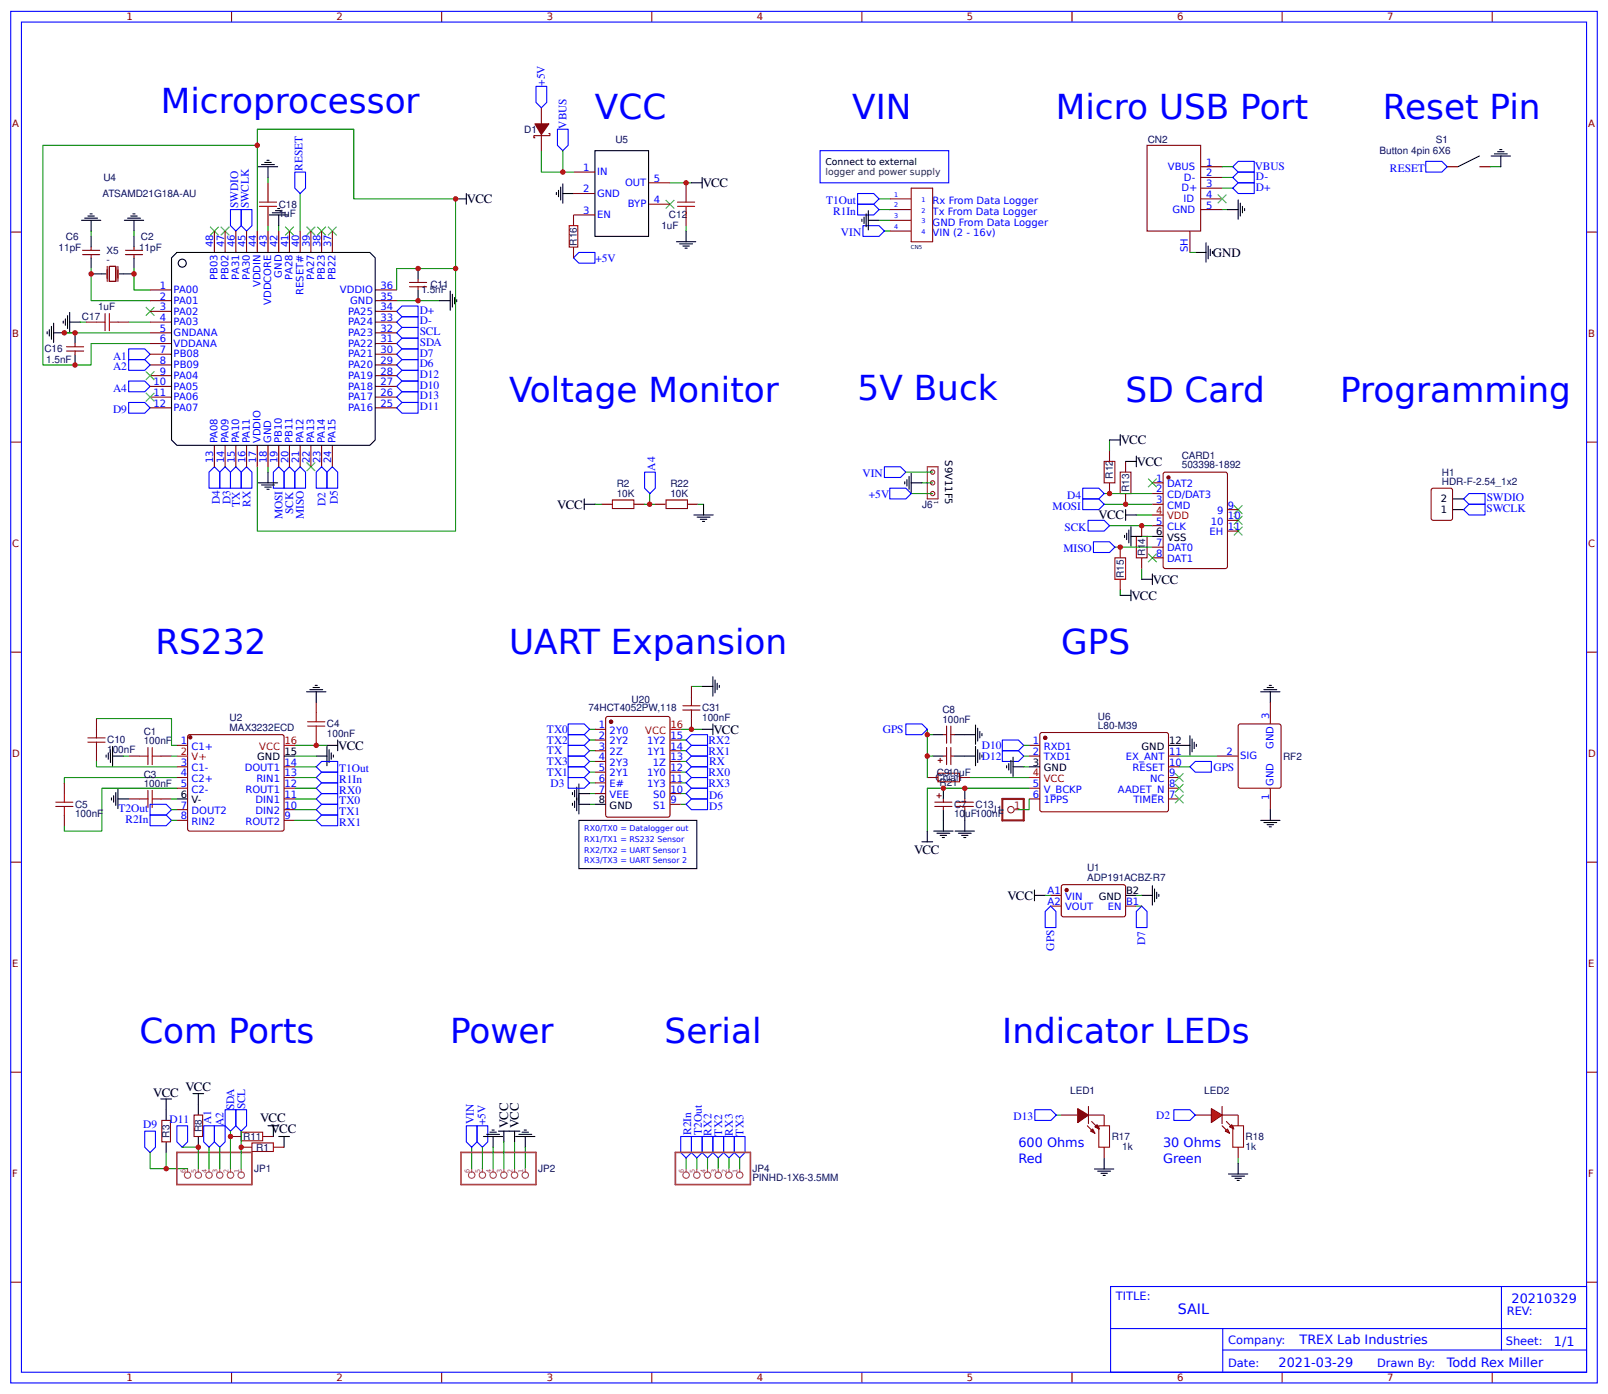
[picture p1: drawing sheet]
<svg xmlns="http://www.w3.org/2000/svg" width="397mm" height="344mm" viewBox="0 0 397 344" stroke-linecap="round" stroke-linejoin="round" font-family="sans-serif">
<g fill="none" stroke="#080" stroke-width=".26">
<path d="M63.5 35.9h-52.9v54.2h11.9v-5.3h14.5M138.9 37.2v5.3M22.5 57v1.4M33.1 57v1.4M63.5 57v-25.1h23.8v17.2h25.1v82h-48.9v-15.8M66.1 43.8v1.3M66.1 55.7v1.3M68.8 55.7v1.3M74.1 47.8v9.2M165.4 45.1h5.3M169.3 55.7v1.3M217 51.8h2.6"/>
<path d="M217 49.1h2.6M217 54.4h2.6M218.3 57h1.3M19.8 79.5h1.4M22.5 66.3v7.9h14.5M31.7 79.5h5.3M33.1 66.3v5.3h3.9M97.9 74.2h10.6M112.4 66.3h-14.5v5.3M15.9 82.2h21.1M66.1 115.3v1.3M223.6 116.6h6.6"/>
<path d="M273.8 108.6v2.7M224.9 121.9h5.3M272.5 121.9h11.9M272.5 124.5h11.9M273.8 129.8h10.6M275.2 135.1h9.2M280.5 127.2h3.9M281.8 132.5h2.6M276.5 145.7v1.3M281.8 140.4v2.6M23.8 177.4h18.5v6.6h1.4M170.7 169.5h2.6"/>
<path d="M23.8 188v1.3h19.9M30.4 186.7h1.3M42.3 186.7h1.4M42.3 197.3h1.4M42.3 199.9h1.4M43.7 192h-27.8v1.3M43.7 194.6h-18.6v10.6h-9.2v-1.3M72.8 186.7h5.3M72.8 184h7.9M72.8 192h5.3M72.8 189.3h5.3M72.8 197.3h5.3"/>
<path d="M72.8 194.6h5.3M72.8 199.9h5.3M145.5 196h1.3M145.5 198.6h1.3M145.5 193.3h1.3M145.5 182.7h1.3M145.5 180.1h1.3M145.5 188h1.3M145.5 185.4h1.3M145.5 190.7h1.3M168 196h1.3M168 198.6h1.3"/>
<path d="M168 193.3h1.3M168 182.7h1.3M168 180.1h5.3M168 188h1.3M168 185.4h1.3M168 190.7h1.3M42.3 202.6h1.4M72.8 202.6h5.3M260.6 275.3h1.3M37 284.6v4h9.3M41 284.6v4M127 281.9v6.7"/>
<path d="M129.6 283.3v5.3"/>
</g>
<g fill="none" stroke="#8d2323" stroke-width=".26">
<path d="M228.9 115.3h2.6v7.9h-2.6z"/>
<circle cx="230.2" cy="116.6" r=".53"/>
<circle cx="230.2" cy="119.2" r=".53"/>
<circle cx="230.2" cy="121.9" r=".53"/>
</g>
<path d="M227.5 119.2h2.7" fill="none" stroke="#060" stroke-width=".26"/>
<g fill="none" stroke="#000" stroke-width=".26">
<path d="M65.9 39.6h.5M146.8 37.2h13.3v21.2h-13.3zM20.1 54.4h4.8M20.9 53.9h3.2M21.7 53.3h1.6M22.2 52.8h.6M22.5 54.4v2.6M22.5 58.4v2.6M30.7 54.4h4.8M31.5 53.9h3.2M32.3 53.3h1.6M32.8 52.8h.5"/>
<path d="M33.1 54.4v2.6M33.1 58.4v2.6M63.8 41.2h4.7M64.6 40.6h3.1M65.4 40.1h1.5M66.1 41.2v2.6M66.4 53.1h4.8M67.2 52.5h3.2M68 52h1.6M68.5 51.5h.6M68.8 53.1v2.6M112.4 49.1h2.7"/>
<path d="M115.1 47.8v2.6M137.3 47.5v.5M137.8 47v1.6M138.4 46.2v3.2M138.9 47.8h2.7M138.9 45.4v4.8M167 59.7h4.7M169.3 57v2.7M170.7 45.1h2.6M173.3 43.8v2.7M212.7 54.1v.6M213.3 53.6v1.6"/>
<path d="M213.8 52.8v3.2M214.3 54.4h2.7M214.3 52v4.8M13.2 79.8v4.8M15.6 79.3v.5M16.1 78.7v1.6M16.7 77.9v3.2M17.2 79.5h2.6M17.2 77.2v4.7M22.5 63.7v2.6M22.5 67.6h3.7M29.4 67.6h3.7"/>
<path d="M33.1 63.7v2.6M43.7 62.3h47.6l1.3 1.4v44.9l-1.3 1.4h-47.6l-1.4-1.4v-44.9zM103.2 66.3v2.7M103.2 71.6v2.6M108.5 74.2h2.6M111.1 71.9v4.7M111.7 72.7v3.1M112.2 73.4v1.6M112.7 74v.5M167.7 60.2h3.2M168.5 60.7h1.6M169.1 61.3h.5"/>
<path d="M11.6 81.9v.5M12.2 81.4v1.6M12.7 80.6v3.2M13.2 82.2h2.7M18.5 82.2v2.6M18.5 87.5v2.6M63.8 119.2h4.7M64.6 119.8h3.1M66.1 116.6v2.6M223.3 119v.5M223.8 118.4v1.6M224.4 117.6v3.2"/>
<path d="M224.9 119.2h2.6M224.9 116.8v4.8M65.4 120.3h1.5M65.9 120.8h.5M277.5 132.2v.5M278.1 131.7v1.5M278.6 130.9v3.1M279.1 132.5h2.7M279.1 130.1v4.7M284.4 132.5h2.7M75.7 170.8h4.7M76.5 170.3h3.1"/>
<path d="M77.3 169.8h1.5M77.8 169.2h.5M78.1 170.8v2.7M173.3 169.5h2.6M175.9 167.1v4.8M176.5 167.9v3.2M177 168.7v1.6M177.5 169.2v.6M26.2 186.4v.6M26.7 185.9v1.6M27.3 185.1v3.2M27.5 197v.5"/>
<path d="M27.8 186.7h2.6M27.8 184.3v4.8M28 196.5v1.6M28.6 195.7v3.2M29.1 197.3h2.6M29.1 194.9v4.8M43.7 197.3h2.6M70.1 186.7h2.7M78.1 186.7h2.6M80.7 184.3v4.8M81.2 185.1v3.2M81.8 185.9v1.6"/>
<path d="M82.3 186.4v.6M141.3 195.7v.5M141.3 198.3v.6M141.8 195.2v1.5M141.8 197.8v1.6M142.3 194.4v5.8M142.9 196h2.6M142.9 193.6v7.4M142.9 198.6h2.6M146.8 198.6h2.7M142.9 202.6h29.1v11.9h-29.1zM128.9 279.6h1.5"/>
<path d="M129.4 279h.5M127.3 280.6h4.7M128.1 280.1h3.1M129.6 280.6v2.7"/>
<circle cx="45" cy="65" r=".99"/>
</g>
<g fill="none" stroke="#800" stroke-width=".26">
<path d="M57.1 2.8v2.7M109 2.8v2.7M160.9 2.8v2.7M212.7 2.8v2.7M264.6 2.8v2.7M316.4 2.8v2.7M368.3 2.8v2.7M2.6 57.3h2.7M52.9 57v5.3M55.6 57v5.3M58.2 57v5.3M60.9 57v5.3"/>
<path d="M63.5 57v5.3M66.1 45.1v2.7M66.1 53.1v2.6M66.1 57v5.3M68.8 57v5.3M71.4 57v5.3M74.1 57v5.3M76.7 57v5.3M79.4 57v5.3M82 57v5.3M141.6 42.5h5.2M141.6 47.8h5.2"/>
<path d="M146.8 53.1h-5.2v2.6M160.1 50.4h5.3M160.1 45.1h5.3M169.3 45.1v2.7M169.3 53.1v2.6M219.6 49.1h5.2M219.6 51.8h5.2M219.6 54.4h5.2M219.6 57h5.2M224.9 46.5h5.3v13.2h-5.3zM391.6 57.3h2.6M20.4 61.8h4.2"/>
<path d="M20.4 62.9h4.2M21.2 79.5h2.6M22.5 61v.8M22.5 62.9v.8M26.5 65.8v3.7M27 65.8h1.6v3.7h-1.6zM29.1 65.8v3.7M29.1 79.5h2.6M31 61.8h4.2M31 62.9h4.2M33.1 61v.8M33.1 62.9v.8"/>
<path d="M37 79.5h5.3M37 76.9h5.3M37 74.2h5.3M37 71.6h5.3M92.6 79.5h5.3M92.6 76.9h5.3M92.6 74.2h5.3M92.6 71.6h5.3M101.1 70.8h4.2M101.1 69.7h4.2M103.2 69v.7M103.2 70.8v.8"/>
<path d="M141.6 61v2.7M16.4 86.7h4.2M16.4 85.6h4.2M18.5 84.8v.8M18.5 86.7v.8M37 98.1h5.3M37 95.4h5.3M37 92.8h5.3M37 90.1h5.3M37 87.5h5.3M37 84.8h5.3M37 82.2h5.3"/>
<path d="M92.6 98.1h5.3M92.6 95.4h5.3M92.6 92.8h5.3M92.6 90.1h5.3M92.6 87.5h5.3M92.6 84.8h5.3M92.6 82.2h5.3M2.6 109.2h2.7M37 100.7h5.3M52.9 110v5.3M55.6 110v5.3M58.2 110v5.3"/>
<path d="M60.9 110v5.3M63.5 110v5.3M66.1 110v5.3M68.8 110v5.3M71.4 110v5.3M74.1 110v5.3M76.7 110v5.3M79.4 110v5.3M82 110v5.3M92.6 100.7h5.3M273.8 111.3v2.6M273.8 119.2v2.7"/>
<path d="M277.8 113.9v2.7M284.4 119.2h2.7M287.1 116.8l.5-.2h14.8l.5 .2v23.1l-.2 .4-15.1 .1-.5-.3zM391.6 109.2h2.6M276.5 135.1v2.6M277.8 121.9v2.6M281.8 129.8v2.7M281.8 137.7v2.7M284.4 121.9h2.7M284.4 124.5h2.7M284.4 129.8h2.7M284.4 135.1h2.7"/>
<path d="M284.4 137.7h2.7M302.9 125.8h2.7M302.9 128.5h2.7M302.9 131.1h2.7M276.5 143v2.7M2.6 161h2.7M23.8 177.4v2.7M78.1 173.5v2.6M149.8 177l15-.1 .5 .3 .1 24-.3 .5-15.1 .1-.4-.3-.1-24.1zM170.7 169.5v2.6M170.7 177.4v2.7M391.6 161h2.6"/>
<path d="M15.9 193.3v2.7M23.8 185.4v2.6M31.7 197.3h2.7M31.7 186.7h2.7M39.7 197.3h2.6M39.7 186.7h2.6M43.7 184h2.6M43.7 189.3h2.6M43.7 192h2.6M43.7 194.6h2.6M43.7 199.9h2.6M46.6 181.5l23-.1 .4 .3 .1 23-.2 .4-23.1 .1-.4-.3-.1-23z"/>
<path d="M70.1 197.3h2.7M70.1 189.3h2.7M70.1 192h2.7M70.1 194.6h2.7M70.1 199.9h2.7M78.1 181.4v2.6M146.8 180.1h2.7M146.8 182.7h2.7M146.8 185.4h2.7M146.8 188h2.7M146.8 190.7h2.7M146.8 193.3h2.7"/>
<path d="M146.8 196h2.7M165.4 182.7h2.6M165.4 185.4h2.6M165.4 188h2.6M165.4 190.7h2.6M165.4 193.3h2.6M165.4 196h2.6M165.4 198.6h2.6M2.6 212.9h2.7M15.9 201.2v2.7M43.7 202.6h2.6M70.1 202.6h2.7"/>
<path d="M391.6 212.9h2.6M2.6 264.7h2.7M272.5 275.3v2.7M305.6 275.3v2.7M391.6 264.7h2.6M272.5 283.3v2.6M305.6 283.3v2.6M2.6 316.6h2.7M391.6 316.6h2.6M57.1 338.8v2.7M109 338.8v2.7M160.9 338.8v2.7"/>
<path d="M212.7 338.8v2.7M264.6 338.8v2.7M316.4 338.8v2.7M368.3 338.8v2.7"/>
</g>
<g fill="none" stroke="#00f" stroke-width=".26">
<path d="M2.6 2.8h391.6v338.7h-391.6zM5.3 5.5h386.3v333.3h-386.3zM137.6 31.9h2.6v4l-1.3 1.3-1.3-1.3zM202.4 37.2h31.8v7.9h-31.8zM56.9 51.8h2.6v3.9l-1.3 1.3-1.3-1.3zM59.5 51.8h2.7v3.9l-1.3 1.3-1.4-1.3zM72.8 42.5h2.6v4l-1.3 1.3-1.3-1.3zM211.7 50.4h3.9l1.4 1.4-1.4 1.3h-3.9zM211.7 47.8h3.9l1.4 1.3-1.4 1.3h-3.9zM213 55.7h4l1.3 1.3-1.3 1.4h-4zM97.9 76.9l1.3-1.3h4v2.6h-4zM97.9 79.5l1.3-1.3h4v2.7h-4z"/>
<path d="M142.9 62.3h3.9v2.7h-3.9l-1.3-1.3zM31.7 88.8h4l1.3 1.3-1.3 1.3h-4zM31.7 86.1h4l1.3 1.4-1.3 1.3h-4zM31.7 99.4h4l1.3 1.3-1.3 1.3h-4zM31.7 94.1h4l1.3 1.3-1.3 1.3h-4zM97.9 98.1l1.3-1.4h4v2.7h-4zM97.9 82.2l1.3-1.3h4v2.6h-4zM97.9 84.8l1.3-1.3h4v2.6h-4zM97.9 90.1l1.3-1.3h4v2.6h-4zM97.9 92.8l1.3-1.4h4v2.7h-4zM99.2 86.1h4v2.7h-4l-1.3-1.3zM99.2 94.1h4v2.6h-4l-1.3-1.3z"/>
<path d="M52.9 115.3l1.3 1.3v3.9h-2.6v-3.9zM55.6 115.3l1.3 1.3v3.9h-2.7v-3.9zM58.2 115.3l1.3 1.3v3.9h-2.6v-3.9zM60.9 115.3l1.3 1.3v3.9h-2.7v-3.9zM68.8 115.3l1.3 1.3v3.9h-2.6v-3.9zM71.4 115.3l1.4 1.3v3.9h-2.7v-3.9zM74.1 115.3l1.3 1.3v3.9h-2.6v-3.9zM82 115.3l1.3 1.3v3.9h-2.6v-3.9zM97.9 100.7l1.3-1.3h4v2.6h-4zM218.3 115.3h3.9l1.4 1.3-1.4 1.3h-3.9zM219.6 120.5h4l1.3 1.4-1.3 1.3h-4zM267.2 123.2h4l1.3 1.3-1.3 1.3h-4z"/>
<path d="M267.2 120.5h4l1.3 1.4-1.3 1.3h-4zM268.6 128.5h3.9l1.3 1.3-1.3 1.3h-3.9zM269.9 133.8h3.9l1.4 1.3-1.4 1.3h-3.9zM140.2 178.8h4l1.3 1.3-1.3 1.3h-4zM37 198.6h4l1.3 1.3-1.3 1.3h-4zM79.4 190.7h3.9v2.6h-3.9l-1.3-1.3zM79.4 188h3.9v2.7h-3.9l-1.3-1.4zM79.4 193.3h3.9v2.7h-3.9l-1.3-1.4zM79.4 196h3.9v2.6h-3.9l-1.3-1.3zM79.4 198.6h3.9v2.6h-3.9l-1.3-1.3zM140.2 184h4l1.3 1.4-1.3 1.3h-4zM140.2 186.7h4l1.3 1.3-1.3 1.3h-4z"/>
<path d="M140.2 181.4h4l1.3 1.3-1.3 1.3h-4zM140.2 189.3h4l1.3 1.4-1.3 1.3h-4zM170.7 186.7h3.9v2.6h-3.9l-1.4-1.3zM170.7 192h3.9v2.6h-3.9l-1.4-1.3zM170.7 181.4h3.9v2.6h-3.9l-1.4-1.3zM170.7 189.3h3.9v2.7h-3.9l-1.4-1.3zM170.7 184h3.9v2.7h-3.9l-1.4-1.3zM37 201.2h4l1.3 1.4-1.3 1.3h-4zM79.4 201.2h3.9v2.7h-3.9l-1.3-1.3zM35.7 279.3h2.7v4l-1.4 1.3-1.3-1.3zM274.1 317.7h117.5v21.1h-117.5zM370.6 317.7v15.6"/>
<path d="M274.1 328h117.4M301.8 333.3h89.7M301.8 328v10.6"/>
</g>
<g fill="none" stroke="#a00000" stroke-width=".26">
<path d="M64 51h4.3M64 49.9h4.3M66.1 47.8v2.1M66.1 51v2.1M140.5 55.7h2.1v5.3h-2.1zM167.2 51h4.2M167.2 49.9h4.2M169.3 47.8v2.1M169.3 51v2.1M23.8 79.5h2.1M25.9 77.4v4.3M27 77.4v4.3"/>
<path d="M27 79.5h2.1M272.5 113.9h2.7v5.3h-2.7zM276.5 116.6h2.6v5.3h-2.6zM275.2 137.7h2.6v5.3h-2.6zM280.5 132.5h2.6v5.2h-2.6zM75.9 179.3h4.3M75.9 178.2h4.3M78.1 176.1v2.1M78.1 179.3v2.1M168.5 174.3h4.3M168.5 175.3h4.3M170.7 172.1v2.2"/>
<path d="M170.7 175.3v2.1M13.8 199.1h4.2M13.8 198.1h4.2M15.9 196v2.1M15.9 199.1v2.1M21.7 183.3h4.2M21.7 182.2h4.2M23.8 180.1v2.1M23.8 183.3v2.1M34.4 197.3h2.1M34.4 186.7h2.1M36.5 184.6v4.2"/>
<path d="M36.5 195.2v4.2M37.6 184.6v4.2M37.6 195.2v4.2M37.6 197.3h2.1M37.6 186.7h2.1M271.2 278h2.6v5.3h-2.6zM304.3 278h2.6v5.3h-2.6z"/>
</g>
<g fill="#000" stroke="#3c3" stroke-width=".26">
<path d="M51.9 56l2.1 2.1zM54 56l-2.1 2.1z"/>
<path d="M54.5 56l2.1 2.1zM56.6 56l-2.1 2.1z"/>
<path d="M70.4 56l2.1 2.1zM72.5 56l-2.1 2.1z"/>
<path d="M75.7 56l2.1 2.1zM77.8 56l-2.1 2.1z"/>
<path d="M78.3 56l2.1 2.1zM80.4 56l-2.1 2.1z"/>
<path d="M81 56l2.1 2.1zM81 58.1l2.1-2.1z"/>
<path d="M164.3 49.4l2.1 2.1zM164.3 51.5l2.1-2.1z"/>
<path d="M36 75.8l2.1 2.1zM38.1 75.8l-2.1 2.1z"/>
<path d="M75.7 114.2l2.1 2.1zM77.8 114.2l-2.1 2.1z"/>
<path d="M283.4 118.2l2.1 2.1zM285.5 118.2l-2.1 2.1z"/>
<path d="M283.4 136.7l2.1 2.1zM285.5 136.7l-2.1 2.1z"/>
<path d="M304.5 130.1l2.2 2.1zM306.7 130.1l-2.2 2.1z"/>
<path d="M304.5 127.4l2.2 2.1zM306.7 127.4l-2.2 2.1z"/>
<path d="M304.5 124.8l2.2 2.1zM306.7 124.8l-2.2 2.1z"/>
</g>
<g fill="#800" stroke="#800" stroke-width=".26">
<circle cx="47" cy="182.1" r=".4"/>
<circle cx="150.8" cy="178.2" r=".4"/>
<circle cx="288.4" cy="117.9" r=".4"/>
</g>
<path d="M284.4 127.2h2.7M43.7 186.7h2.6M70.1 184h2.7M165.4 180.1h2.6" fill="none" stroke="#f00" stroke-width=".26"/>
<path d="M299 273.7l2.6 1.6-2.6 1.9z" fill="#f00" stroke="#800" stroke-width=".26"/>
<path d="M301.6 273.2v4.2" fill="none" stroke="#800" stroke-width=".26"/>
<g fill="#800" stroke="#800" stroke-width=".26">
<path d="M301.6 278l1.1 1z"/>
<path d="M302.7 276.9l1 1.1z"/>
</g>
<g fill="#f00" stroke="#800" stroke-width=".26">
<path d="M302.4 279.3l.5-.5 .6 1z"/>
<path d="M303.5 278.2l.5-.5 .5 1.1z"/>
</g>
<g fill="none" stroke="#800" stroke-width=".26">
<path d="M133.6 26.6v4M133.6 33.2v4M135.5 33h.2v.5h-3.9v.5h.2M283.1 35.9h13.2v21.1h-13.2zM293.7 57v5.3M296.3 51.8h5.3M296.3 41.2h5.3M296.3 43.8h5.3M296.3 46.5h5.3M296.3 49.1h5.3M357.2 41.2h2.6M365.1 41.2h2.7"/>
<path d="M148.4 124.5h2.7M156.4 124.5h2.6M161.7 124.5h2.6M169.6 124.5h2.6M353.3 120.8l.4-.3h4.3l.4 .3 .1 7.2-.3 .4-4.5 .1-.4-.3zM233.6 179.3v4.2M234.7 179.3v4.2M305.7 179l.4-.2h9.5l.5 .2 .1 15.1-.3 .5h-9.8l-.4-.2zM313.5 173.5v5.3M228.9 192h2.6M230.7 198.1h4.2M230.7 199.1h4.2"/>
<path d="M231.2 196.5h1.1M231.5 187.7h1.1M231.8 196v1M232 187.2v1.1M232.8 186.7h.8M232.8 181.4h.8M232.8 197.3v.8M232.8 199.1v.8M233.6 184.6v4.2M234.7 186.7h.8M234.7 184.6v4.2M234.7 181.4h.8"/>
<path d="M236 198.1h4.2M236 199.1h4.2M236.8 192h2.6M238.1 197.3v.8M238.1 199.1v.8M254 184h2.6M254 186.7h2.6M254 194.6h2.6M254 197.3h2.6M256.9 180.9h31.2l.3 .5-.1 18.8-.4 .2h-31l-.3-.5v-18.5zM288.4 186.7h2.6M288.4 194.6h2.6"/>
<path d="M288.4 197.3h2.6M288.4 192h2.6M288.4 189.3h2.6M300.3 186.7h5.3M313.5 194.6v5.3M262.2 218.5h15.4l.2 .5-.1 7.1-.4 .3-15.1-.1-.3-.5v-6.8zM259.3 221.1h2.6M259.3 223.7h2.6M277.8 223.7h2.7M40 276.6h2.1v5.3h-2.1zM47.9 275.3h2.1v5.3h-2.1zM261.9 275.3h4"/>
<path d="M268.4 278l1.8 1.8M268.6 275.3h3.9M268.6 273.2v4.2M269.4 276.9l1.9 1.9M295 275.3h4M301.6 275.3h4M56.9 280.6h2.6M59.5 283.3h2.7M64.8 280.6h2.7M67.5 283.3h2.6"/>
</g>
<g fill="none" stroke="#080" stroke-width=".26">
<path d="M133.6 37.2v5.3h8M301.6 51.8h1.3M301.6 43.8h2.7M301.6 46.5h2.7M301.6 41.2h2.7M367.8 41.2h2.6M293.7 62.3h1.3M146.8 124.5h1.6M159 124.5h2.7M160.3 121.9v2.6M172.2 124.5h1.4M228.9 180.1v1.3h1.3"/>
<path d="M228.9 181.4v5.3M230.2 186.7h-1.3v5.3M239.4 192h14.6M252.7 186.7h1.3M252.7 184h1.3M252.7 189.3h1.3M254 197.3v2.6h-2.6M254 194.6h-25.1v10.6M291 186.7h9.3M291 189.3h2.7M258 221.1h1.3M280.5 223.7h1.3"/>
<path d="M280.5 221.1h1.3M56.9 279.3v9.3M59.5 279.3v9.3M45 283.3h3.9v5.3M51.6 283.3v5.3M54.2 283.3v5.3M116.4 283.3v5.3M119.1 283.3v5.3M121.7 283.3v5.3M124.4 281.9v6.7M169.3 285.9v2.7M172 285.9v2.7"/>
<path d="M174.6 285.9v2.7M177.3 285.9v2.7M179.9 285.9v2.7M182.6 285.9v2.7M305.6 285.9v1.3"/>
</g>
<g fill="none" stroke="#000" stroke-width=".26">
<path d="M365.1 38.5l-5.3 2.7M368 38.5h4.8M368.8 38h3.2M369.6 37.5h1.6M370.2 36.9h.5M370.4 38.5v2.7M297.7 60v4.7M302.9 51.8h2.7M305.6 49.4v4.7M306.1 50.2v3.1M306.7 51v1.5M307.2 51.5v.5"/>
<path d="M295 62.3h2.7M298.2 60.7v3.2M298.7 61.5v1.6M299.2 62.1v.5M273.8 108.6h2.7M276.5 107.3v2.7M277.8 113.9h2.7M280.5 112.6v2.7M144.2 124.5h2.6M144.2 123.2v2.6M171.3 127.2h4.7M172.1 127.7h3.1"/>
<path d="M172.9 128.2h1.5M173.4 128.7h.5M173.6 124.5v2.7M277.8 127.2h2.7M277.8 125.8v2.7M358.5 125.8h2.7M358.5 123.2h2.7M276.5 147h2.6M279.1 145.7v2.6M281.8 143h2.6M284.4 141.7v2.7M175.9 178.8v2.6"/>
<path d="M240.8 179v4.8M241.3 179.8v3.2M311.1 170.8h4.8M311.9 170.3h3.2M312.7 169.8h1.6M313.3 169.2h.5M313.5 170.8v2.7M80.7 184h2.6M83.3 182.7v2.7M173.3 180.1h2.6M230.2 186.7h2.6M230.2 181.4h2.6"/>
<path d="M232.8 194.6v2.7M232.8 199.9v5.3M235.5 186.7h5.3M235.5 181.4h5.3M238.1 194.6v2.7M238.1 199.9v5.3M240.8 184.3v4.8M241.3 185.1v3.2M241.8 180.6v1.6M241.8 185.9v1.6M242.4 181.1v.6M242.4 186.4v.6"/>
<path d="M248.4 189.1v.5M249 188.5v1.6M249.5 187.7v3.2M250 189.3h2.7M250 187v4.7M254 189.3h2.6M288.4 184h5.3M293.7 181.7v4.7M294.2 182.5v3.1M294.7 183.3v1.5M295.3 183.8v.5M313.5 199.9v2.7"/>
<path d="M227.5 207.9h2.7M228.9 205.2v2.7M230.5 205.2h4.7M231.2 205.7h3.2M232 206.3h1.6M232.6 206.8h.5M235.7 205.2h4.8M236.5 205.7h3.2M237.3 206.3h1.6M237.9 206.8h.5M255.3 219.8v2.6M284.4 218.7v4.8"/>
<path d="M285 219.5v3.2M311.1 202.6h4.8M311.9 203.1h3.2M312.7 203.6h1.6M313.3 204.2h.5M255.3 221.1h2.7M277.8 221.1h2.7M281.8 221.1h2.6M285.5 220.3v1.6M286 220.8v.6M39.7 271.4h2.6M41 271.4v5.2"/>
<path d="M47.6 270h2.7M48.9 270v5.3M66.1 278h2.7M67.5 278v2.6M120.9 279.6h1.6M121.4 279h.6M123 279.3h5.3M124.4 279.3v2.6M127 279.3v2.6M41 281.9v2.7M48.9 280.6v2.7M68.8 280.6h2.6"/>
<path d="M70.1 280.6v2.7M119.3 280.6h4.8M120.1 280.1h3.2M121.7 280.6v2.7M270.1 288.6h4.8M270.9 289.2h3.2M271.7 289.7h1.6M272.3 290.2h.5M272.5 286v2.6M303.2 289.9h4.8M304 290.4h3.2M304.8 290.9h1.6"/>
<path d="M305.3 291.5h.6M305.6 287.2v2.7"/>
</g>
<g fill="none" stroke="#00f" stroke-width=".26">
<path d="M132.3 21.3h2.6v4l-1.3 1.3-1.3-1.3zM351.9 39.8h4l1.3 1.4-1.3 1.3h-4zM304.3 43.8l1.3-1.3h4v2.6h-4zM304.3 41.2l1.3-1.4h4v2.7h-4zM305.6 45.1h4v2.7h-4l-1.3-1.3zM78.1 116.6l1.3-1.3 1.3 1.3v3.9h-2.6zM159.1 116.6h2.6v3.9l-1.3 1.4-1.3-1.4zM361.2 123.2l1.4-1.3h3.9v2.6h-3.9zM362.6 124.5h3.9v2.7h-3.9l-1.4-1.4zM223.6 178.8h3.9l1.4 1.3-1.4 1.3h-3.9zM140.2 192h4l1.3 1.3-1.3 1.3h-4zM170.7 194.6h3.9v2.7h-3.9l-1.4-1.3z"/>
<path d="M170.7 197.3h3.9v2.6h-3.9l-1.4-1.3zM247.4 182.7h4l1.3 1.3-1.3 1.4h-4zM247.4 185.4h4l1.3 1.3-1.3 1.3h-4zM295 188h4v2.7h-4l-1.3-1.4zM259.3 223.7l1.3 1.4v3.9h-2.6v-3.9zM280.5 225.1l1.3-1.4 1.3 1.4v3.9h-2.6zM43.7 278h2.6v3.9l-1.3 1.4-1.3-1.4zM50.3 278h2.6v3.9l-1.3 1.4-1.3-1.4zM52.9 278h2.7v3.9l-1.4 1.4-1.3-1.4zM55.6 274h2.6v4l-1.3 1.3-1.3-1.3zM58.2 274h2.7v4l-1.4 1.3-1.3-1.3zM115.1 278h2.6v3.9l-1.3 1.4-1.3-1.4z"/>
<path d="M117.7 278h2.7v3.9l-1.3 1.4-1.4-1.4zM255.4 274h4l1.3 1.3-1.3 1.3h-4zM289.7 274h4l1.3 1.3-1.3 1.3h-4zM168 280.6h2.7v4l-1.4 1.3-1.3-1.3zM170.7 280.6h2.6v4l-1.3 1.3-1.3-1.3zM173.3 280.6h2.6v4l-1.3 1.3-1.3-1.3zM175.9 280.6h2.7v4l-1.3 1.3-1.4-1.3zM178.6 280.6h2.6v4l-1.3 1.3-1.3-1.3zM181.2 280.6h2.7v4l-1.3 1.3-1.4-1.3z"/>
</g>
<g fill="#800" stroke="#800" stroke-width=".26">
<path d="M270.2 278.2l.6-.5 .5 1.1z"/>
<path d="M269.2 279.3l.5-.5 .5 1z"/>
<path d="M266 273.7l2.6 1.6-2.6 1.9z"/>
<path d="M132 30.6h3.5l-1.9 2.6z"/>
<circle cx="258" cy="182.2" r=".4"/>
<circle cx="263.3" cy="219.8" r=".4"/>
</g>
<path d="M151.2 123.5h5.2v2.1h-5.2zM164.4 123.5h5.3v2.1h-5.3zM231.5 190.9h5.3v2.1h-5.3zM59.5 279.6h5.3v2.1h-5.3zM62.2 282.2h5.3v2.1h-5.3z" fill="none" stroke="#a00000" stroke-width=".26"/>
<path d="M43.7 284.5h18.5v8h-18.5zM113.8 284.5h18.5v8h-18.5zM166.7 284.5h18.5v8h-18.5z" fill="none" stroke="#a54b4b" stroke-width=".42"/>
<g fill="none" stroke="#a54b4b" stroke-width=".26">
<path d="M46.3 288.6v1M48.9 288.6v1M51.6 288.6v1M54.2 288.6v1M56.9 288.6v1M59.5 288.6v1M116.4 288.6v1M119.1 288.6v1M121.7 288.6v1M124.4 288.6v1M127 288.6v1M129.6 288.6v1"/>
<path d="M169.3 288.6v1M172 288.6v1M174.6 288.6v1M177.3 288.6v1M179.9 288.6v1M182.6 288.6v1"/>
<circle cx="46.3" cy="290.1" r=".79"/>
<circle cx="48.9" cy="290.1" r=".79"/>
<circle cx="51.6" cy="290.1" r=".79"/>
<circle cx="54.2" cy="290.1" r=".79"/>
<circle cx="56.9" cy="290.1" r=".79"/>
<circle cx="59.5" cy="290.1" r=".79"/>
<circle cx="116.4" cy="290.1" r=".79"/>
<circle cx="119.1" cy="290.1" r=".79"/>
<circle cx="121.7" cy="290.1" r=".79"/>
<circle cx="124.4" cy="290.1" r=".79"/>
<circle cx="127" cy="290.1" r=".79"/>
<circle cx="129.6" cy="290.1" r=".79"/>
<circle cx="169.3" cy="290.1" r=".79"/>
<circle cx="172" cy="290.1" r=".79"/>
<circle cx="174.6" cy="290.1" r=".79"/>
<circle cx="177.3" cy="290.1" r=".79"/>
<circle cx="179.9" cy="290.1" r=".79"/>
<circle cx="182.6" cy="290.1" r=".79"/>
</g>
<g fill="#000" stroke="#3c3" stroke-width=".26">
<path d="M300.6 48l2.1 2.2zM302.7 48l-2.1 2.2z"/>
<path d="M36 91.7l2.1 2.1zM38.1 91.7l-2.1 2.1z"/>
<path d="M36 97l2.1 2.1zM38.1 97l-2.1 2.1z"/>
<path d="M290 190.9l2.1 2.1zM292.1 190.9l-2.1 2.1z"/>
<path d="M290 193.6l2.1 2.1zM292.1 193.6l-2.1 2.1z"/>
<path d="M290 196.2l2.1 2.1zM292.1 196.2l-2.1 2.1z"/>
</g>
<path d="M254 192h2.6" fill="none" stroke="#f00" stroke-width=".26"/>
<path d="M247.4 197.3h5.3v5.3h-5.3z" fill="none" stroke="#8d2323" stroke-width=".53"/>
<g fill="none" stroke="#8d2323" stroke-width=".26">
<path d="M250.3 199.9h1.1"/>
<circle cx="249.5" cy="199.9" r=".79"/>
</g>
<g fill="#c00">
<circle cx="78.1" cy="184" r=".66"/>
<circle cx="15.9" cy="82.2" r=".66"/>
<circle cx="18.5" cy="82.2" r=".66"/>
<circle cx="18.5" cy="90.1" r=".66"/>
<circle cx="22.5" cy="67.6" r=".66"/>
<circle cx="33.1" cy="67.6" r=".66"/>
<circle cx="103.2" cy="66.3" r=".66"/>
<circle cx="112.4" cy="66.3" r=".66"/>
<circle cx="103.2" cy="74.2" r=".66"/>
<circle cx="112.4" cy="49.1" r=".66"/>
<circle cx="63.5" cy="35.9" r=".66"/>
<circle cx="169.3" cy="45.1" r=".66"/>
<circle cx="41" cy="288.6" r=".66"/>
<circle cx="170.7" cy="180.1" r=".66"/>
<circle cx="281.8" cy="129.8" r=".66"/>
<circle cx="276.5" cy="135.1" r=".66"/>
<circle cx="277.8" cy="124.5" r=".66"/>
<circle cx="273.8" cy="121.9" r=".66"/>
<circle cx="160.3" cy="124.5" r=".66"/>
<circle cx="138.9" cy="42.5" r=".66"/>
<circle cx="48.9" cy="283.3" r=".66"/>
<circle cx="56.9" cy="280.6" r=".66"/>
<circle cx="59.5" cy="283.3" r=".66"/>
<circle cx="228.9" cy="181.4" r=".66"/>
<circle cx="228.9" cy="186.7" r=".66"/>
<circle cx="232.8" cy="194.6" r=".66"/>
<circle cx="238.1" cy="194.6" r=".66"/>
</g>
<g font-size="8.5" fill="#00f">
<text x="39.7" y="27.9">Microprocessor</text>
<text x="146.8" y="29.3">VCC</text>
<text x="210.3" y="29.3">VIN</text>
<text x="260.6" y="29.3">Micro USB Port</text>
<text x="341.3" y="29.3">Reset Pin</text>
<text x="125.7" y="99.4">Voltage Monitor</text>
<text x="211.7" y="98.7">5V Buck</text>
<text x="277.8" y="99.4">SD Card</text>
<text x="330.7" y="99.4">Programming</text>
<text x="38.4" y="161.6">RS232</text>
<text x="125.7" y="161.6">UART Expansion</text>
<text x="261.9" y="161.6">GPS</text>
<text x="34.4" y="257.4">Com Ports</text>
<text x="111.1" y="257.4">Power</text>
<text x="164" y="257.4">Serial</text>
<text x="247.4" y="257.4">Indicator LEDs</text>
</g>
<text font-size="3.5" fill="#00f" x="290.7" y="324.4">SAIL</text>
<g font-size="3.2">
<text x="173.4" y="46.2">VCC</text>
<text x="115.2" y="50.2">VCC</text>
<text x="299.4" y="63.4">GND</text>
<text x="276.6" y="109.7">VCC</text>
<text x="280.6" y="115">VCC</text>
<text x="137.5" y="125.6">VCC</text>
<text x="271.2" y="128.2">VCC</text>
<text x="279.3" y="148.1">VCC</text>
<text x="284.6" y="144.1">VCC</text>
<text x="83.5" y="185.1">VCC</text>
<text x="176.1" y="181.2">VCC</text>
<text x="225.6" y="210.8">VCC</text>
<text x="248.7" y="222.1">VCC</text>
<text x="45.8" y="269.5">VCC</text>
<text x="37.8" y="270.8">VCC</text>
<text x="64.2" y="277.2">VCC</text>
<text x="66.9" y="279.8">VCC</text>
<text x="125.4" y="278.6" transform="rotate(-90 125.4 278.6)">VCC</text>
<text x="128.1" y="278.6" transform="rotate(-90 128.1 278.6)">VCC</text>
</g>
<g font-size="3.2" fill="#00f">
<text x="251.4" y="287.2">Red</text>
<text x="251.4" y="283.3">600 Ohms</text>
<text x="287.1" y="283.3">30 Ohms</text>
<text x="287.1" y="287.2">Green</text>
<text x="373.1" y="321.6">20210329</text>
<text x="320.7" y="331.8">TREX Lab Industries</text>
<text x="383.5" y="332.3">1/1</text>
<text x="315.5" y="337.6">2021-03-29</text>
<text x="357.1" y="337.6">Todd Rex Miller</text>
</g>
<g font-size="2.8" fill="#00f">
<text x="134.5" y="21.2" transform="rotate(-90 134.5 21.2)">+5V</text>
<text x="139.8" y="31.8" transform="rotate(-90 139.8 31.8)">VBUS</text>
<text x="74.7" y="42.2" transform="rotate(-90 74.7 42.2)">RESET</text>
<text x="309.7" y="42">VBUS</text>
<text x="310" y="44.4">D-</text>
<text x="310" y="47">D+</text>
<text x="343" y="42.5">RESET</text>
<text x="58.8" y="51.4" transform="rotate(-90 58.8 51.4)">SWDIO</text>
<text x="61.4" y="51.4" transform="rotate(-90 61.4 51.4)">SWCLK</text>
<text x="203.9" y="50.4">T1Out</text>
<text x="205.6" y="53.1">R1In</text>
<text x="207.5" y="58.4">VIN</text>
<text x="147" y="64.6">+5V</text>
<text x="103.6" y="77.5">D+</text>
<text x="103.6" y="80.1">D-</text>
<text x="103.6" y="82.8">SCL</text>
<text x="27.9" y="88.8">A1</text>
<text x="103.6" y="88.1">D7</text>
<text x="103.6" y="85.4">SDA</text>
<text x="27.9" y="91.4">A2</text>
<text x="103.6" y="90.7">D6</text>
<text x="103.6" y="93.3">D12</text>
<text x="103.6" y="96">D10</text>
<text x="27.9" y="96.7">A4</text>
<text x="103.6" y="98.6">D13</text>
<text x="103.6" y="101.3">D11</text>
<text x="27.9" y="102">D9</text>
<text x="161.7" y="116.2" transform="rotate(-90 161.7 116.2)">A4</text>
<text x="212.8" y="117.9">VIN</text>
<text x="54.2" y="124.4" transform="rotate(-90 54.2 124.4)">D4</text>
<text x="56.9" y="124.4" transform="rotate(-90 56.9 124.4)">D3</text>
<text x="59.2" y="125.1" transform="rotate(-90 59.2 125.1)">TX</text>
<text x="61.8" y="125.1" transform="rotate(-90 61.8 125.1)">RX</text>
<text x="80.3" y="124.9" transform="rotate(-90 80.3 124.9)">D2</text>
<text x="83.3" y="124.4" transform="rotate(-90 83.3 124.4)">D5</text>
<text x="214.4" y="122.9">+5V</text>
<text x="259.8" y="125.8">MOSI</text>
<text x="263.4" y="123.2">D4</text>
<text x="366.9" y="123.8">SWDIO</text>
<text x="69.7" y="128.2" transform="rotate(-90 69.7 128.2)">MOSI</text>
<text x="72.4" y="126.9" transform="rotate(-90 72.4 126.9)">SCK</text>
<text x="75" y="128.2" transform="rotate(-90 75 128.2)">MISO</text>
<text x="262.7" y="131.1">SCK</text>
<text x="366.9" y="126.4">SWCLK</text>
<text x="262.5" y="136.4">MISO</text>
<text x="135" y="183.7">TX2</text>
<text x="135" y="181">TX0</text>
<text x="174.8" y="183.7">RX2</text>
<text x="217.9" y="181">GPS</text>
<text x="242.3" y="185">D10</text>
<text x="83.7" y="190.7">T1Out</text>
<text x="135" y="186.3">TX</text>
<text x="135" y="189">TX3</text>
<text x="135" y="191.6">TX1</text>
<text x="174.8" y="191.6">RX0</text>
<text x="174.8" y="186.3">RX1</text>
<text x="175" y="188.9">RX</text>
<text x="242.3" y="187.6">D12</text>
<text x="299.5" y="190.3">GPS</text>
<text x="83.7" y="193.3">R1In</text>
<text x="83.7" y="196">RX0</text>
<text x="135.9" y="194.2">D3</text>
<text x="174.8" y="194.3">RX3</text>
<text x="175" y="197.3">D6</text>
<text x="29.3" y="200.5">T2Out</text>
<text x="31" y="203.2">R2In</text>
<text x="83.7" y="198.6">TX0</text>
<text x="83.7" y="201.2">TX1</text>
<text x="83.7" y="203.9">RX1</text>
<text x="175" y="199.9">D5</text>
<text x="282.6" y="233.4" transform="rotate(-90 282.6 233.4)">D7</text>
<text x="260.2" y="234.7" transform="rotate(-90 260.2 234.7)">GPS</text>
<text x="57.8" y="274.2" transform="rotate(-90 57.8 274.2)">SDA</text>
<text x="60.5" y="273.9" transform="rotate(-90 60.5 273.9)">SCL</text>
<text x="35.3" y="278.6">D9</text>
<text x="41.8" y="277.2">D11</text>
<text x="52.1" y="277.6" transform="rotate(-90 52.1 277.6)">A1</text>
<text x="55.2" y="278" transform="rotate(-90 55.2 278)">A2</text>
<text x="117" y="277.6" transform="rotate(-90 117 277.6)">VIN</text>
<text x="119.9" y="277.8" transform="rotate(-90 119.9 277.8)">+5V</text>
<text x="170.6" y="280.2" transform="rotate(-90 170.6 280.2)">R2In</text>
<text x="173.3" y="280.2" transform="rotate(-90 173.3 280.2)">T2Out</text>
<text x="175.6" y="280.4" transform="rotate(-90 175.6 280.4)">RX2</text>
<text x="178.2" y="280.4" transform="rotate(-90 178.2 280.4)">TX2</text>
<text x="180.9" y="280.4" transform="rotate(-90 180.9 280.4)">RX3</text>
<text x="183.5" y="280.4" transform="rotate(-90 183.5 280.4)">TX3</text>
<text x="250.2" y="276.6">D13</text>
<text x="285.3" y="276.3">D2</text>
<text x="275.4" y="321.1">TITLE:</text>
<text x="371.9" y="324.6">REV:</text>
<text x="303.1" y="331.7">Company:</text>
<text x="371.6" y="332.2">Sheet:</text>
<text x="303.1" y="337.5">Date:</text>
<text x="339.9" y="337.6">Drawn By:</text>
</g>
<g font-size="2.5" fill="#800">
<text x="31.2" y="5.1">1</text>
<text x="83.1" y="5.1">2</text>
<text x="134.9" y="5.1">3</text>
<text x="186.8" y="5.1">4</text>
<text x="238.7" y="5.1">5</text>
<text x="290.5" y="5.1">6</text>
<text x="342.4" y="5.1">7</text>
<text x="3" y="31.4">A</text>
<text x="392" y="31.4">A</text>
<text x="3" y="83.2">B</text>
<text x="392" y="83.2">B</text>
<text x="3" y="135.1">C</text>
<text x="392" y="135.1">C</text>
<text x="3" y="187">D</text>
<text x="392" y="187">D</text>
<text x="3" y="238.8">E</text>
<text x="392" y="238.8">E</text>
<text x="3" y="290.7">F</text>
<text x="392" y="290.7">F</text>
<text x="31.2" y="341.1">1</text>
<text x="83.1" y="341.1">2</text>
<text x="134.9" y="341.1">3</text>
<text x="186.8" y="341.1">4</text>
<text x="238.7" y="341.1">5</text>
<text x="290.5" y="341.1">6</text>
<text x="342.4" y="341.1">7</text>
</g>
<g font-size="2.5" fill="#000080">
<text x="129.4" y="32.8">D1</text>
<text x="151.9" y="35.4">U5</text>
<text x="283.3" y="35.4">CN2</text>
<text x="354.4" y="35.4">S1</text>
<text x="340.5" y="38.1">Button 4pin 6X6</text>
<text x="25.5" y="44.7">U4</text>
<text x="25.3" y="48.6">ATSAMD21G18A-AU</text>
<text x="68.8" y="53.7">1uF</text>
<text x="68.8" y="51.3">C18</text>
<text x="165.1" y="53.9">C12</text>
<text x="16.3" y="59.2">C6</text>
<text x="34.8" y="59.2">C2</text>
<text x="163.2" y="56.6">1uF</text>
<text x="14.5" y="61.9">11pF</text>
<text x="26.3" y="65">-</text>
<text x="26.3" y="62.6">X5</text>
<text x="34.3" y="61.9">11pF</text>
<text x="142.4" y="60.6" transform="rotate(-90 142.4 60.6)">R16</text>
<text x="106.2" y="71.1">C11</text>
<text x="24.2" y="76.6">1uF</text>
<text x="104" y="72.4">1.5nF</text>
<text x="20.2" y="79.1">C17</text>
<text x="11" y="87">C16</text>
<text x="11.4" y="89.6">1.5nF</text>
<text x="291.7" y="113.2">CARD1</text>
<text x="274.7" y="118.2" transform="rotate(-90 274.7 118.2)">R12</text>
<text x="291.7" y="115.6">503398-1892</text>
<text x="355.9" y="119.8">HDR-F-2.54_1x2</text>
<text x="355.9" y="117.4">H1</text>
<text x="152.2" y="122.7">10K</text>
<text x="152.2" y="120.3">R2</text>
<text x="165.4" y="122.7">10K</text>
<text x="165.5" y="120.3">R22</text>
<text x="227.6" y="125.4">J6</text>
<text x="278.7" y="121.5" transform="rotate(-90 278.7 121.5)">R13</text>
<text x="282.6" y="137.4" transform="rotate(-90 282.6 137.4)">R14</text>
<text x="277.3" y="142.7" transform="rotate(-90 277.3 142.7)">R15</text>
<text x="155.9" y="173.7">U20</text>
<text x="56.7" y="178.1">U2</text>
<text x="80.7" y="179.6">C4</text>
<text x="145.2" y="175.6">74HCT4052PW,118</text>
<text x="173.3" y="178">100nF</text>
<text x="173.3" y="175.6">C31</text>
<text x="232.6" y="178.5">100nF</text>
<text x="232.6" y="176.1">C8</text>
<text x="271" y="177.7">U6</text>
<text x="26.5" y="186">100nF</text>
<text x="26.5" y="183.6">C10</text>
<text x="35.5" y="183.8">100nF</text>
<text x="35.5" y="181.4">C1</text>
<text x="56.7" y="180.5">MAX3232ECD</text>
<text x="80.7" y="182">100nF</text>
<text x="271" y="180.1">L80-M39</text>
<text x="35.5" y="192">C3</text>
<text x="231.3" y="191.5">C910uF</text>
<text x="316.7" y="187.5">RF2</text>
<text x="35.5" y="194.4">100nF</text>
<text x="230.9" y="192.8">Chian</text>
<text x="231.9" y="194.2">R21</text>
<text x="18.5" y="201.8">100nF</text>
<text x="18.5" y="199.4">C5</text>
<text x="235.5" y="199.4">C7</text>
<text x="235.5" y="201.8">10uF100nF</text>
<text x="240.8" y="199.4">C13</text>
<text x="244.8" y="200.8">J1</text>
<text x="268.3" y="215.2">U1</text>
<text x="268.3" y="217.5">ADP191ACBZ-R7</text>
<text x="264.1" y="270">LED1</text>
<text x="297.2" y="270">LED2</text>
<text x="41.9" y="280.9" transform="rotate(-90 41.9 280.9)">R3</text>
<text x="49.8" y="279.5" transform="rotate(-90 49.8 279.5)">R8</text>
<text x="60" y="281.5">R11</text>
<text x="274.4" y="281.5">R17</text>
<text x="307.4" y="281.5">R18</text>
<text x="63.2" y="284.1">R1</text>
<text x="277" y="283.8">1k</text>
<text x="307.4" y="283.9">1k</text>
<text x="62.7" y="289.4">JP1</text>
<text x="132.8" y="289.4">JP2</text>
<text x="185.7" y="291.7">PINHD-1X6-3.5MM</text>
<text x="185.7" y="289.4">JP4</text>
</g>
<g font-size="2.5" fill="#00f">
<text x="288.3" y="42">VBUS</text>
<text x="297.7" y="40.9">1</text>
<text x="143.9" y="42.2">1</text>
<text x="143.9" y="47.5">2</text>
<text x="147.4" y="43.3">IN</text>
<text x="154.3" y="45.9">OUT</text>
<text x="161.4" y="44.9">5</text>
<text x="291.6" y="47.3">D+</text>
<text x="292.2" y="44.6">D-</text>
<text x="297.7" y="43.6">2</text>
<text x="297.7" y="46.2">3</text>
<text x="143.9" y="52.8">3</text>
<text x="147.4" y="48.6">GND</text>
<text x="147.4" y="53.9">EN</text>
<text x="155" y="51.2">BYP</text>
<text x="161.4" y="50.2">4</text>
<text x="230.2" y="50.4">Rx From Data Logger</text>
<text x="230.2" y="53.1">Tx From Data Logger</text>
<text x="289.3" y="52.5">GND</text>
<text x="292.1" y="49.9">ID</text>
<text x="297.7" y="51.5">5</text>
<text x="297.7" y="48.8">4</text>
<text x="230.2" y="58.4">VIN (2 - 16v)</text>
<text x="230.2" y="55.7">GND From Data Logger</text>
<text x="52.7" y="61" transform="rotate(-90 52.7 61)">48</text>
<text x="55.3" y="61" transform="rotate(-90 55.3 61)">47</text>
<text x="57.9" y="61" transform="rotate(-90 57.9 61)">46</text>
<text x="60.6" y="61" transform="rotate(-90 60.6 61)">45</text>
<text x="63.2" y="61" transform="rotate(-90 63.2 61)">44</text>
<text x="65.9" y="61" transform="rotate(-90 65.9 61)">43</text>
<text x="68.5" y="61" transform="rotate(-90 68.5 61)">42</text>
<text x="71.2" y="61" transform="rotate(-90 71.2 61)">41</text>
<text x="73.8" y="61" transform="rotate(-90 73.8 61)">40</text>
<text x="76.5" y="61" transform="rotate(-90 76.5 61)">39</text>
<text x="79.1" y="61" transform="rotate(-90 79.1 61)">38</text>
<text x="81.8" y="61" transform="rotate(-90 81.8 61)">37</text>
<text x="293.2" y="62.3" transform="rotate(-90 293.2 62.3)">SH</text>
<text x="39.4" y="71.3">1</text>
<text x="53.7" y="69.2" transform="rotate(-90 53.7 69.2)">PB03</text>
<text x="56.4" y="69.2" transform="rotate(-90 56.4 69.2)">PB02</text>
<text x="59" y="69" transform="rotate(-90 59 69)">PA31</text>
<text x="61.6" y="69" transform="rotate(-90 61.6 69)">PA30</text>
<text x="64.3" y="70.9" transform="rotate(-90 64.3 70.9)">VDDIN</text>
<text x="69.6" y="68.5" transform="rotate(-90 69.6 68.5)">GND</text>
<text x="72.2" y="69" transform="rotate(-90 72.2 69)">PA28</text>
<text x="77.5" y="69" transform="rotate(-90 77.5 69)">PA27</text>
<text x="80.2" y="69.2" transform="rotate(-90 80.2 69.2)">PB23</text>
<text x="82.8" y="69.2" transform="rotate(-90 82.8 69.2)">PB22</text>
<text x="93.9" y="71.3">36</text>
<text x="39.4" y="74">2</text>
<text x="39.4" y="76.6">3</text>
<text x="42.9" y="72.4">PA00</text>
<text x="42.9" y="75">PA01</text>
<text x="42.9" y="77.7">PA02</text>
<text x="66.9" y="75.3" transform="rotate(-90 66.9 75.3)">VDDCORE</text>
<text x="74.9" y="72.8" transform="rotate(-90 74.9 72.8)">RESET#</text>
<text x="83.9" y="72.4">VDDIO</text>
<text x="85.9" y="77.7">PA25</text>
<text x="86.4" y="75">GND</text>
<text x="93.9" y="76.6">34</text>
<text x="93.9" y="74">35</text>
<text x="39.4" y="79.3">4</text>
<text x="39.4" y="81.9">5</text>
<text x="42.9" y="80.3">PA03</text>
<text x="42.9" y="83">GNDANA</text>
<text x="85.9" y="83">PA23</text>
<text x="85.9" y="80.3">PA24</text>
<text x="93.9" y="81.9">32</text>
<text x="93.9" y="79.3">33</text>
<text x="39.4" y="84.6">6</text>
<text x="39.4" y="87.2">7</text>
<text x="39.4" y="89.9">8</text>
<text x="42.9" y="85.6">VDDANA</text>
<text x="42.9" y="88.3">PB08</text>
<text x="85.9" y="88.3">PA21</text>
<text x="85.9" y="85.6">PA22</text>
<text x="93.9" y="89.9">29</text>
<text x="93.9" y="87.2">30</text>
<text x="93.9" y="84.6">31</text>
<text x="37.9" y="95.1">10</text>
<text x="39.4" y="92.5">9</text>
<text x="42.9" y="90.9">PB09</text>
<text x="42.9" y="93.6">PA04</text>
<text x="85.9" y="93.6">PA19</text>
<text x="85.9" y="90.9">PA20</text>
<text x="93.9" y="95.1">27</text>
<text x="93.9" y="92.5">28</text>
<text x="37.9" y="97.8">11</text>
<text x="37.9" y="100.4">12</text>
<text x="42.9" y="96.2">PA05</text>
<text x="42.9" y="98.8">PA06</text>
<text x="42.9" y="101.5">PA07</text>
<text x="85.9" y="101.5">PA16</text>
<text x="85.9" y="98.8">PA17</text>
<text x="85.9" y="96.2">PA18</text>
<text x="93.9" y="100.4">25</text>
<text x="93.9" y="97.8">26</text>
<text x="53.7" y="109.4" transform="rotate(-90 53.7 109.4)">PA08</text>
<text x="56.4" y="109.4" transform="rotate(-90 56.4 109.4)">PA09</text>
<text x="59" y="109.4" transform="rotate(-90 59 109.4)">PA10</text>
<text x="61.6" y="109.4" transform="rotate(-90 61.6 109.4)">PA11</text>
<text x="64.3" y="109.4" transform="rotate(-90 64.3 109.4)">VDDIO</text>
<text x="66.9" y="109.4" transform="rotate(-90 66.9 109.4)">GND</text>
<text x="69.6" y="109.4" transform="rotate(-90 69.6 109.4)">PB10</text>
<text x="72.2" y="109.4" transform="rotate(-90 72.2 109.4)">PB11</text>
<text x="74.9" y="109.4" transform="rotate(-90 74.9 109.4)">PA12</text>
<text x="77.5" y="109.4" transform="rotate(-90 77.5 109.4)">PA13</text>
<text x="80.2" y="109.4" transform="rotate(-90 80.2 109.4)">PA14</text>
<text x="82.8" y="109.4" transform="rotate(-90 82.8 109.4)">PA15</text>
<text x="52.7" y="114.4" transform="rotate(-90 52.7 114.4)">13</text>
<text x="55.3" y="114.4" transform="rotate(-90 55.3 114.4)">14</text>
<text x="57.9" y="114.4" transform="rotate(-90 57.9 114.4)">15</text>
<text x="60.6" y="114.4" transform="rotate(-90 60.6 114.4)">16</text>
<text x="63.2" y="114.4" transform="rotate(-90 63.2 114.4)">17</text>
<text x="65.9" y="114.4" transform="rotate(-90 65.9 114.4)">18</text>
<text x="68.5" y="114.4" transform="rotate(-90 68.5 114.4)">19</text>
<text x="71.2" y="114.4" transform="rotate(-90 71.2 114.4)">20</text>
<text x="73.8" y="114.4" transform="rotate(-90 73.8 114.4)">21</text>
<text x="76.5" y="114.4" transform="rotate(-90 76.5 114.4)">22</text>
<text x="79.1" y="114.4" transform="rotate(-90 79.1 114.4)">23</text>
<text x="81.8" y="114.4" transform="rotate(-90 81.8 114.4)">24</text>
<text x="285.4" y="119">1</text>
<text x="285.4" y="121.6">2</text>
<text x="285.4" y="124.2">3</text>
<text x="288.1" y="120.3">DAT2</text>
<text x="288.1" y="122.9">CD/DAT3</text>
<text x="288.1" y="125.6">CMD</text>
<text x="303.1" y="125.6">9</text>
<text x="285.4" y="129.5">5</text>
<text x="288.1" y="130.9">CLK</text>
<text x="298.8" y="129.5">10</text>
<text x="300.4" y="126.9">9</text>
<text x="303.1" y="128.2">10</text>
<text x="303.1" y="130.9">11</text>
<text x="285.4" y="134.8">7</text>
<text x="285.4" y="137.5">8</text>
<text x="288.1" y="136.2">DAT0</text>
<text x="298.6" y="132.2">EH</text>
<text x="288.1" y="138.8">DAT1</text>
<text x="147.8" y="179.8">1</text>
<text x="313.3" y="177.4" transform="rotate(-90 313.3 177.4)">3</text>
<text x="44.6" y="183.8">1</text>
<text x="47.3" y="185.1">C1+</text>
<text x="147.8" y="182.5">2</text>
<text x="147.8" y="185.1">3</text>
<text x="150.5" y="181.1">2Y0</text>
<text x="150.5" y="183.8">2Y2</text>
<text x="159.7" y="183.8">1Y2</text>
<text x="165.5" y="185.1">14</text>
<text x="165.5" y="182.5">15</text>
<text x="254.9" y="183.8">1</text>
<text x="257.6" y="185.1">RXD1</text>
<text x="314.3" y="184.9" transform="rotate(-90 314.3 184.9)">GND</text>
<text x="44.6" y="189.1">3</text>
<text x="44.6" y="191.7">4</text>
<text x="47.3" y="190.4">C1-</text>
<text x="60.4" y="190.4">DOUT1</text>
<text x="70.2" y="191.7">13</text>
<text x="70.2" y="189.1">14</text>
<text x="147.8" y="187.7">4</text>
<text x="147.8" y="190.4">5</text>
<text x="150.5" y="186.4">2Z</text>
<text x="150.5" y="189.1">2Y3</text>
<text x="150.5" y="191.7">2Y1</text>
<text x="159.7" y="191.7">1Y0</text>
<text x="159.7" y="186.4">1Y1</text>
<text x="161.1" y="189.1">1Z</text>
<text x="165.5" y="190.4">12</text>
<text x="165.5" y="187.7">13</text>
<text x="254.9" y="186.4">2</text>
<text x="257.6" y="187.7">TXD1</text>
<text x="277.9" y="187.7">EX_ANT</text>
<text x="279.5" y="190.4">RESET</text>
<text x="288.5" y="191.7">9</text>
<text x="288.5" y="189.1">10</text>
<text x="288.5" y="186.4">11</text>
<text x="302.7" y="186.4">2</text>
<text x="306.1" y="187.5">SIG</text>
<text x="44.6" y="194.4">5</text>
<text x="47.3" y="193">C2+</text>
<text x="47.3" y="195.7">C2-</text>
<text x="60.6" y="195.7">ROUT1</text>
<text x="63.3" y="193">RIN1</text>
<text x="70.2" y="197">11</text>
<text x="70.2" y="194.4">12</text>
<text x="147.8" y="193">6</text>
<text x="147.8" y="195.7">7</text>
<text x="150.5" y="194.4">E#</text>
<text x="150.5" y="197">VEE</text>
<text x="159.7" y="194.4">1Y3</text>
<text x="161.2" y="197">S0</text>
<text x="165.5" y="195.7">10</text>
<text x="165.5" y="193">11</text>
<text x="254.9" y="194.4">5</text>
<text x="254.9" y="197">6</text>
<text x="257.6" y="195.7">V_BCKP</text>
<text x="275.9" y="195.7">AADET_N</text>
<text x="283.8" y="193">NC</text>
<text x="288.5" y="197">7</text>
<text x="288.5" y="194.4">8</text>
<text x="313.3" y="197.5" transform="rotate(-90 313.3 197.5)">1</text>
<text x="314.3" y="194.1" transform="rotate(-90 314.3 194.1)">GND</text>
<text x="44.6" y="199.7">7</text>
<text x="44.6" y="202.3">8</text>
<text x="47.3" y="201">DOUT2</text>
<text x="47.3" y="203.6">RIN2</text>
<text x="60.6" y="203.6">ROUT2</text>
<text x="63.1" y="201">DIN2</text>
<text x="63.1" y="198.3">DIN1</text>
<text x="70.2" y="202.3">9</text>
<text x="70.2" y="199.7">10</text>
<text x="161.2" y="199.7">S1</text>
<text x="165.5" y="198.3">9</text>
<text x="257.6" y="198.3">1PPS</text>
<text x="279.8" y="198.3">TIMER</text>
<text x="258.5" y="220.8">A1</text>
<text x="258.5" y="223.5">A2</text>
<text x="262.9" y="222.1">VIN</text>
<text x="262.9" y="224.8">VOUT</text>
<text x="273.4" y="224.8">EN</text>
<text x="277.9" y="223.5">B1</text>
</g>
<g font-size="2.5">
<text x="233.3" y="113.7" transform="rotate(90 233.3 113.7)">S9V11F5</text>
<text x="355.6" y="124">2</text>
<text x="355.6" y="126.6">1</text>
<text x="285.4" y="132.2">6</text>
<text x="288.1" y="133.5">VSS</text>
<text x="281.8" y="185.1">GND</text>
<text x="288.5" y="183.8">12</text>
<text x="63.5" y="187.7">GND</text>
<text x="70.2" y="186.4">15</text>
<text x="254.9" y="189.1">3</text>
<text x="257.6" y="190.4">GND</text>
<text x="44.6" y="197">6</text>
<text x="47.3" y="198.3">V-</text>
<text x="147.8" y="198.3">8</text>
<text x="150.5" y="199.7">GND</text>
<text x="277.9" y="220.8">B2</text>
<text x="271.2" y="222.1">GND</text>
</g>
<g font-size="2.5" fill="#f00">
<text x="285.4" y="126.9">4</text>
<text x="288.1" y="128.2">VDD</text>
<text x="165.5" y="179.8">16</text>
<text x="64" y="185.1">VCC</text>
<text x="70.2" y="183.8">16</text>
<text x="159.2" y="181.1">VCC</text>
<text x="44.6" y="186.4">2</text>
<text x="47.3" y="187.7">V+</text>
<text x="254.9" y="191.7">4</text>
<text x="257.6" y="193">VCC</text>
</g>
<text font-size="2.5" fill="#8d2323" x="250.3" y="199.7">1</text>
<text font-size="2.3" x="203.7" y="40.6">Connect to external</text>
<text font-size="2.3" fill="#333" x="203.7" y="43.3">logger and power supply</text>
<g font-size="1.9" fill="#00f">
<text x="144.2" y="207.9">RX1/TX1 = RS232 Sensor</text>
<text x="144.2" y="205.2">RX0/TX0 = Datalogger out</text>
<text x="144.2" y="213.1">RX3/TX3 = UART Sensor 2</text>
<text x="144.2" y="210.5">RX2/TX2 = UART Sensor 1</text>
</g>
<g font-size="1.6" fill="#00f">
<text x="220.7" y="48.6">1</text>
<text x="220.7" y="51.2">2</text>
<text x="220.7" y="53.9">3</text>
<text x="227.4" y="49.9">1</text>
<text x="227.4" y="52.5">2</text>
<text x="220.7" y="56.5">4</text>
<text x="227.4" y="55.2">3</text>
<text x="227.4" y="57.8">4</text>
</g>
<g font-size="1.6" fill="#a54b4b">
<text x="45.8" y="289.6" transform="rotate(-90 45.8 289.6)">6</text>
<text x="48.4" y="289.6" transform="rotate(-90 48.4 289.6)">5</text>
<text x="51.1" y="289.6" transform="rotate(-90 51.1 289.6)">4</text>
<text x="53.7" y="289.6" transform="rotate(-90 53.7 289.6)">3</text>
<text x="56.4" y="289.6" transform="rotate(-90 56.4 289.6)">2</text>
<text x="59" y="289.6" transform="rotate(-90 59 289.6)">1</text>
<text x="115.9" y="289.6" transform="rotate(-90 115.9 289.6)">6</text>
<text x="118.5" y="289.6" transform="rotate(-90 118.5 289.6)">5</text>
<text x="121.2" y="289.6" transform="rotate(-90 121.2 289.6)">4</text>
<text x="123.8" y="289.6" transform="rotate(-90 123.8 289.6)">3</text>
<text x="126.5" y="289.6" transform="rotate(-90 126.5 289.6)">2</text>
<text x="129.1" y="289.6" transform="rotate(-90 129.1 289.6)">1</text>
<text x="168.8" y="289.6" transform="rotate(-90 168.8 289.6)">6</text>
<text x="171.5" y="289.6" transform="rotate(-90 171.5 289.6)">5</text>
<text x="174.1" y="289.6" transform="rotate(-90 174.1 289.6)">4</text>
<text x="176.7" y="289.6" transform="rotate(-90 176.7 289.6)">3</text>
<text x="179.4" y="289.6" transform="rotate(-90 179.4 289.6)">2</text>
<text x="182" y="289.6" transform="rotate(-90 182 289.6)">1</text>
</g>
<text font-size="1.3" fill="#000080" x="224.8" y="61.5">CN5</text>
<text font-size="1.3" x="231.5" y="124.5" transform="rotate(-90 231.5 124.5)">1</text>
</svg>
